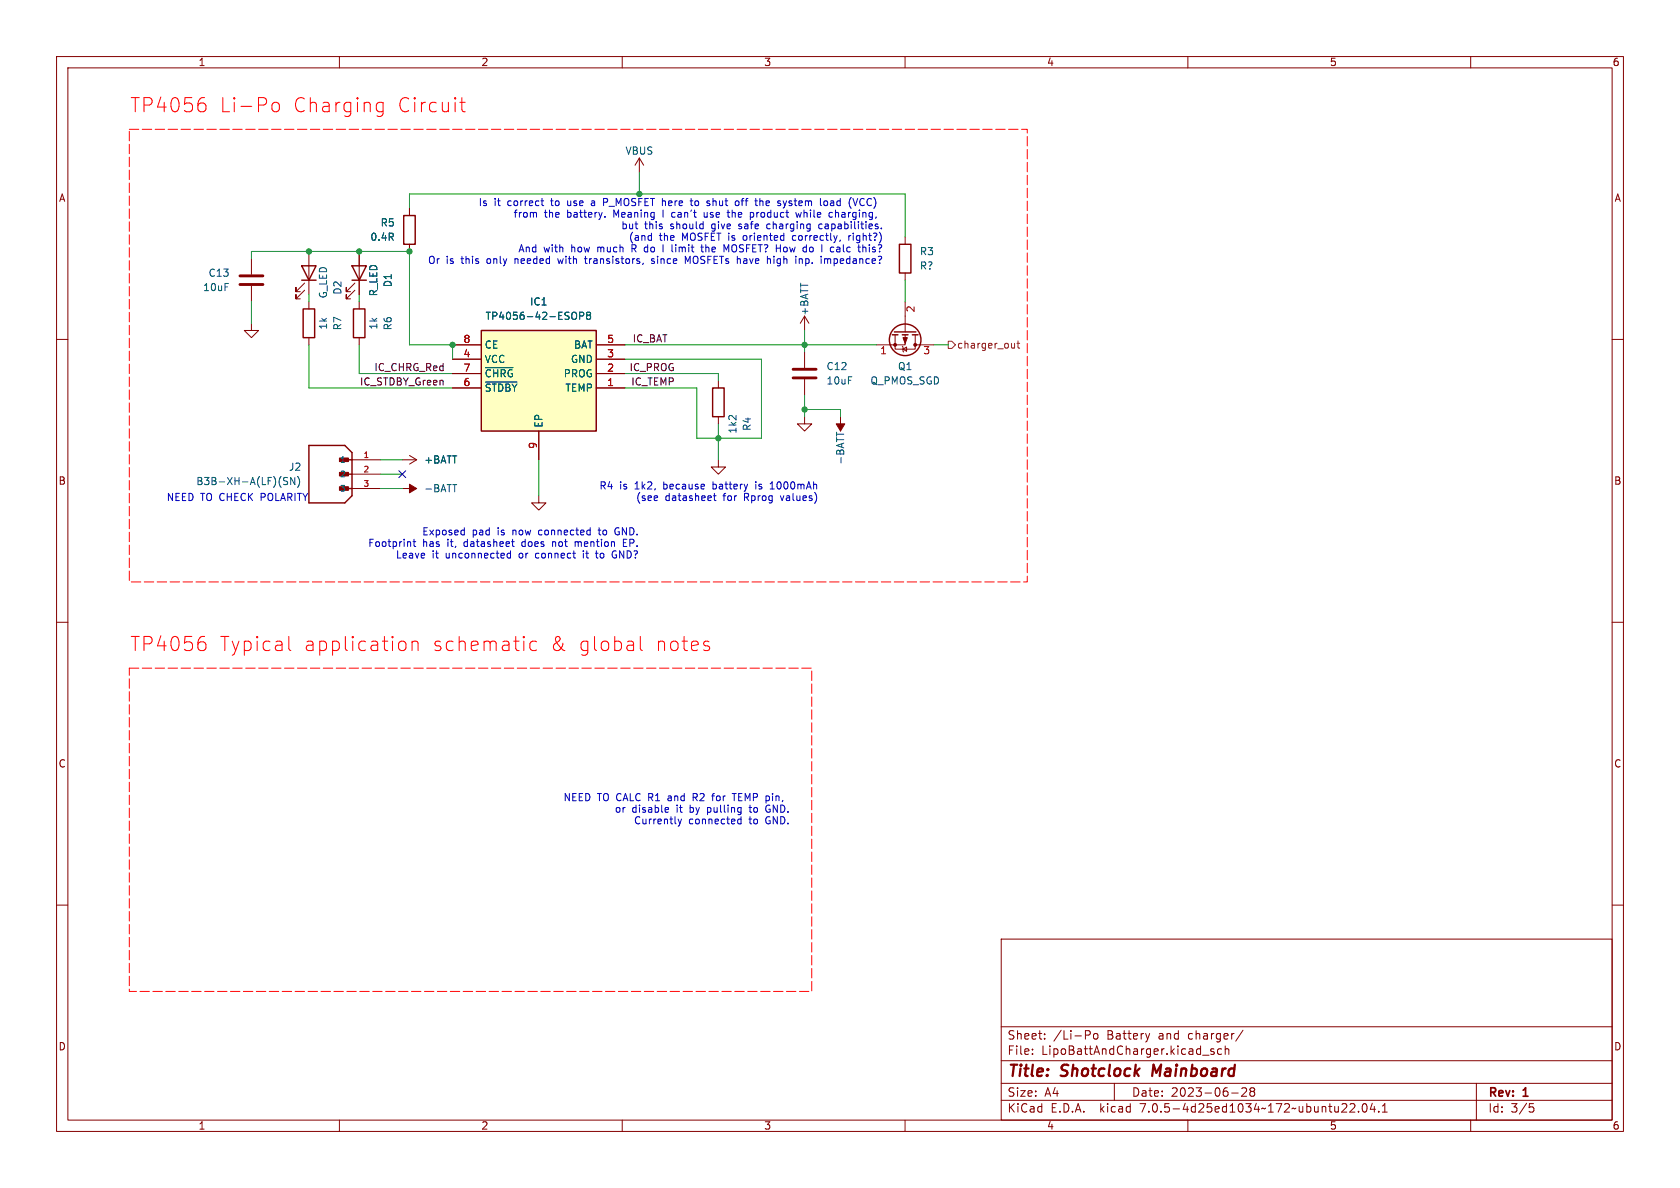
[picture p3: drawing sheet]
<svg xmlns="http://www.w3.org/2000/svg" width="297mm" height="210mm" viewBox="0 0 297 210" stroke-linecap="round" stroke-linejoin="round" font-family="sans-serif">
<g fill="none" stroke="#840000" stroke-width=".18">
<path d="M10 10h277v190h-277zM12 12h273v186h-273zM60 10v2M110 10v2M160 10v2M210 10v2M260 10v2M72.4 36.8v1.3M113 27.9l.8 1.3M113 27.9v2.6M113 27.9l-.7 1.3M10 60h2"/>
<path d="M44.4 57.2v1.2h-1.2l1.2 1.3 1.3-1.3h-1.3M44.4 45.7v2.8M44.4 50.5v2.8M53.8 51.3l-1.5 1.5v-.7v.7h.8M53.8 50l-1.5 1.6v-.8v.8h.8M54.6 44.5v7.6M54.6 53.3v1.3M54.6 59.7v1.3M62.7 51.3l-1.5 1.5v-.7v.7h.8M62.7 50l-1.5 1.6v-.8v.8h.8M63.5 44.5v7.6M63.5 53.3v1.3"/>
<path d="M63.5 59.7v1.3M72.4 43.2v1.3M142.2 55.9l-.7 1.3M142.2 55.9v2.5M142.2 55.9l.8 1.3M158.2 59.2v2.5h3.6v-2.5M160 59.2v1.8h-5.1M160 41.9v1.3M160 48.3v1.2M160 53.3v5.4M285 60h2M80 68.6h5.1"/>
<path d="M80 66h5.1M80 63.5h5.1M80 61h5.1M95.2 76.2v5.1M105.4 68.6h5.1M105.4 66h5.1M105.4 63.5h5.1M105.4 61h5.1M127 67.3v1.3M127 73.7v1.2M142.2 73.7v1.2h1.3l-1.3 1.3-1.2-1.3h1.2M142.2 62.2v2.8"/>
<path d="M142.2 67.1v2.8M148.6 73.7v2.5M159.5 61.2l.1 .1v.8l.2 .1M159.6 61.7l.7-.4v.8zM161.8 61h3.3M62.2 81.3h5.1M62.2 83.8h5.1M62.2 86.4h5.1M71.1 81.3h2.6M71.1 86.4h2.6M72.4 80.5l1.3 .8M73.7 81.3l-1.3 .7"/>
<path d="M95.2 87.6v1.3h1.3l-1.3 1.3-1.2-1.3h1.2M127 81.3v1.3h-1.3l1.3 1.2 1.3-1.2h-1.3M10 110h2M285 110h2M10 160h2M285 160h2M177 166h108v32h-108zM60 198v2M110 198v2M160 198v2M177 194.5h108M177 191.5h108"/>
<path d="M177 187.5h108M177 181.5h108M182.5 186.3v.1M182.5 185.5v.1M184.7 183.6v.1M184.7 182.8v.1M191.9 182.2h.6l.2 .3-.1 .4-.7 .1M193.4 182.8l.2-.1 .4 .1 .1 .6-.1 .2-.4 .1-.2-.1zM197 191.5v3M203.2 182.7l-.3 1M210 198v2M212.6 186.5h1.1"/>
<path d="M214.6 185.5l-.4-.1-.2 .2 .1 .2 .5 .2v.3h-.6M216 185.5l-.5-.1-.3 .3v.4l.2 .2h.6M216.6 185.5l.2-.1 .4 .1v.9M216.6 184.9v1.5M217.7 193.2h1.2M219.5 192.4l.6-.1 .2 .1 .1 .3-.9 1.1h.9M219.7 182.1l-1.2 2M221.2 192.9l-.2-.2 .2-.4 .5 .1 .1 .2-.3 .3M221.2 192.9l-.2 .3v.3l.2 .3 .5-.1 .1-.2-.1-.4-.2-.2M221.2 192.9h.3M237.2 196.6h.9M238 195.2v.5"/>
<path d="M238.7 195.2l.5-.1 .3 .1v.3l-.9 1.1h.9M240.2 196.5v.1M241 195.2l.2-.1a.81 .81 0 0 1 .6 .6 .81 .81 0 0 1-.3 .8l-.2 .1a.81 .81 0 0 1-.3-1.4zM242.6 195l-.4 1.1h1M243 195.6v1M243.7 196.5v.1M244.4 196.6h.8M244.4 195.5l.4-.4v1.5M260 198v2M261 191.5v6.5M270.4 195.1h.7M270.5 195.7h.4l.3 .3-.2 .5-.5 .1"/>
</g>
<g fill="none" stroke="#840000" stroke-width=".25">
<path d="M71.4 38.1h2v5.1h-2zM53.3 47h2.6l-1.3 2.5zM53.3 49.5h2.6M53.6 54.6h2v5.1h-2zM62.2 47h2.6l-1.3 2.5zM62.2 49.5h2.6M62.5 54.6h2v5.1h-2zM85.1 58.4h20.3v17.8h-20.3zM157.7 59.2h1M158.1 58.7h3.8M159 43.2h2v5.1h-2zM159.5 59.2h1"/>
<path d="M161.3 59.2h1M54.6 78.7h6.4l1.2 1.3v7.6l-1.2 1.3h-6.4zM126 68.6h2v5.1h-2zM60.3 86.4h1.9M60.3 83.8h1.9M60.3 81.3h1.9"/>
<circle cx="160" cy="60.1" r="2.79"/>
</g>
<g fill="#840000" stroke="#840000" stroke-width=".18">
<path d="M60 86h1.6v.7h-1.6z"/>
<path d="M60 83.5h1.6v.6h-1.6z"/>
<path d="M60 81h1.6v.6h-1.6z"/>
<path d="M72.4 85.6l1.3 .8-1.3 .7z"/>
<path d="M159.6 59.7h.8l-.4 1z"/>
<path d="M147.8 74.9h1.6l-.8 1.3z"/>
<circle cx="158.2" cy="61" r=".25"/>
<circle cx="161.8" cy="61" r=".25"/>
</g>
<g fill="none" stroke="#006464" stroke-width=".18">
<path d="M101.4 55.2a.43 .43 0 0 1 .5 .4v.4a.43 .43 0 0 1-.5 .5M102.5 55.9l.6-.1 .1-.2-.1-.3-.6-.1v1.3M103.9 55.7l-.2-.2 .2-.3h.3l.2 .2-.2 .3M103.9 55.7l-.2 .3v.3l.2 .2 .4-.1 .1-.2v-.2l-.2-.3M103.9 55.7h.3M85.8 67.5h5.6M85.8 65h4.9M147.9 76.4v.7M50.1 84.8l.7 .5-.2 .4-.5-.1M50.8 84.5l-.4-.1-.3 .2M52.1 84.4v1.3l-.7-1.3v1.3M52.6 84.2a1.46 1.46 0 0 1 0 2"/>
<path d="M80 85.7h.7"/>
</g>
<path d="M85.1 58.4h20.3v17.8h-20.3z" fill="#ffffc2" stroke="#ffffc2" stroke-width=".18"/>
<path d="M42.4 50.3h4.1M42.4 48.8h4.1M140.2 66.8h4.1M140.2 65.3h4.1" fill="none" stroke="#840000" stroke-width=".51"/>
<path d="M167.6 60.3h.7l.6 .7-.6 .6h-.7zM179.4 60.7v.8M179.4 61.4l-.4 .1M179.8 60.7h.5M180 60.3v1.1l.3 .1" fill="none" stroke="#725600" stroke-width=".18"/>
<g fill="none" stroke="#f00" stroke-width=".18">
<path d="M35.7 17.3h.5M35.9 18.2l.5 .5v.6l-.5 .5M48.2 18.3a.68 .68 0 0 1 .7-.2 .68 .68 0 0 1 .5 .5v.7a.68 .68 0 0 1-.7 .5 .68 .68 0 0 1-.6-.5v-.7zM66.5 19.3l.5 .5 .7-.2M67.7 18.2l-.7-.1-.5 .5M67.7 18.1v2a.68 .68 0 0 1-1 .4M81.3 18.1h.9M81.7 17.3v2.1l.1 .2 .4 .2M35.7 112.5h.5M35.9 113.5l.5 .4v.6l-.5 .5M51.1 112.5v2.1l.3 .4M70.9 113.3a.68 .68 0 0 1 .9 .5v.7a.68 .68 0 0 1-.9 .5"/>
<path d="M72.8 113.6a.62 .62 0 0 1 1.1 .1v1.3M72.8 113.3v1.7M94.9 113.5l-.7-.2-.5 .5v.7l.2 .4 .3 .1 .7-.1M111.7 113.3l.3 .4v1.3M112 114.9l-.2 .1M112 113.9l-.2 .2M113.2 112.5v2.1l.4 .4M124.5 113.5l.2-.2 .6 .2M124.5 114.1l.8 .2 .2 .3-.4 .4-.7-.1"/>
</g>
<g fill="none" stroke="#0000c2" stroke-width=".18">
<path d="M94.8 37.6v.8M95.6 35.5h.5M95.8 35.1v1.1l.3 .2M106.9 38.3v.1M122 35.5h.5M122.2 35.1v1.1l.2 .2M124.2 39.6l.1 .1M124.3 39.2v1.2M125 36.3l.3 .1M125.3 35.5l-.3 .2v.2h.3M128.5 37.6h.5M130.5 35.6l-.3-.1-.2 .2v.5l.2 .2 .3-.1"/>
<path d="M132.6 37.6v1.2M132.6 38.3l.4 .1M133 37.6h-.4M133.4 35.5h.5M133.6 35.1v1.1l.3 .2M137.7 35.5l.3 .1M137.7 35.9l.3 .1v.2l-.2 .2h-.2M140.7 37.6l.2 .8 .3-.6M143.1 39.6l.1 .1M143.2 39.6v1.1M145 35.1v1.1l.2 .2M145.9 35.5l-.3 .2v.4l.3 .3"/>
<path d="M147 37.6h-.2l-.2 .2v.5l.4 .1M150.2 36.3l.2 .5M150.5 34.9l-.3 .5M150.8 35.1l.4 1.3M154.9 39.6l.3 .1M103.3 45.7h.5M112.9 46.2l.2 .1-.2 .3M112.9 45.7l.2 .1M113.7 46.5l-.1 .3M115.2 46.5l.1 .1M115.2 45.8v.3M121.6 46.2l-.4-.9v1.3"/>
<path d="M123.9 43.7h.5M124.1 43.3v1.1l.1 .1M124.3 40.4h-.1M128.4 44.2l-.4-.9v1.2M135.7 45.3v1.3M136.2 45.8l-.3-.1-.2 .2M138.5 41.6l.1 .1M138.6 41.2v1.3M138.6 42.4l-.1 .1M140.7 45.3v.1M140.7 45.7v.9M142.2 43.7h.4"/>
<path d="M142.6 44.5h-.4M143.2 40.4h-.1M145.2 45.3v.1M145.2 45.7v.9M145.8 45.7v.9M145.9 45.7l-.1 .2M148.6 42.4l-.2 .3M151.6 43.7h.5M151.9 44.5h.2M152.5 43.3v1.2M152.7 43.7l-.2 .1M154.9 40l.3 .1 .1 .2-.2 .1h-.3"/>
<path d="M155.8 40.3v.1M73 95.8h.5M73.2 95.3v1.1l.3 .2M82 93.7l.1 .1M82.1 93.3v1.3M82.1 94.5l-.1 .1M90.3 97.9l-.4-.1-.3 .2 .2 .6h.5M90.3 97.4v1.2M90.4 95.8h.5M90.6 95.3v1.1l.3 .2M101.3 97.8h.4M101.6 98.6h.1"/>
<path d="M104 93.7l.3 .1M104.3 93.3v1.3M104.3 94.5l-.3 .1M105.2 97.8h.5M108.3 97.6l-.1 .3 .1 .6M110.2 95.3v1.3h.6M110.2 95.9h.4M126.1 87.6h.5M126.3 87.2v1.1l.3 .2M136.2 86.4h.7M136.3 85.5h-.1M117.8 142.7l.3 .1 .1 .2-.6 .2"/>
<path d="M118.1 143.5l-.3 .1M119.9 144.8l.3 .8M120.2 145.6l-.3 .5M120.5 144.8l-.3 .8M125.8 140.7h.5M129.4 140.3h.8M130.4 145.4l.2 .2h.4M130.9 142.7l.1 .1M131 142.7v1.1l-.1 .2M131 144.4v1.2M131 144.9l-.4-.1-.2 .2M131 143.5l-.1 .1"/>
</g>
<path d="M22.9 22.9h158.7v80h-158.7v-80M22.9 118.1h120.6v57.2h-120.6v-57.2" fill="none" stroke="#f00" stroke-width=".18" stroke-dasharray="1.7 .6"/>
<g fill="none" stroke="#009600" stroke-width=".18">
<path d="M72.4 36.8v-2.5h87.6v7.6M113 30.5v3.8M44.4 45.7v-1.2h28v16.5h7.6v2.5M44.4 53.3v3.9M54.6 52.1v1.2M63.5 52.1v1.2M142.2 58.4v3.8M160 49.5v3.8M54.6 61v7.6h25.4M63.5 61v5h16.5M110.5 66h16.5v1.3M110.5 63.5h24.1v14h-11.4v-8.9h-12.7"/>
<path d="M110.5 61h44.4M127 74.9v6.4M142.2 69.9v3.8M142.2 72.4h6.4v1.3M165.1 61h2.5M67.3 83.8h3.8M67.3 86.4h3.8M67.3 81.3h3.8M95.2 81.3v6.3"/>
</g>
<path d="M70.5 83.2l1.2 1.2M71.7 83.2l-1.2 1.2" fill="none" stroke="#000084" stroke-width=".18"/>
<g fill="#009600" stroke="#009600" stroke-width=".18">
<circle cx="72.4" cy="44.5" r=".46"/>
<circle cx="63.5" cy="44.5" r=".46"/>
<circle cx="54.6" cy="44.5" r=".46"/>
<circle cx="80" cy="61" r=".46"/>
<circle cx="127" cy="77.5" r=".46"/>
<circle cx="142.2" cy="61" r=".46"/>
<circle cx="142.2" cy="72.4" r=".46"/>
<circle cx="113" cy="34.3" r=".46"/>
</g>
<g font-size="3.5" fill="#f00">
<text x="22.9" y="20.1">TP4056</text>
<text x="38.6" y="20.1">Li-Po</text>
<text x="51.4" y="20.1">Charging</text>
<text x="69.8" y="20.1">Circuit</text>
<text x="22.9" y="115.3">TP4056</text>
<text x="38.6" y="115.3">Typical</text>
<text x="53.3" y="115.3">application</text>
<text x="76" y="115.3">schematic</text>
<text x="96.7" y="115.3">&amp;</text>
<text x="101.6" y="115.3">global</text>
<text x="115" y="115.3">notes</text>
</g>
<g font-size="2.8" fill="#840000">
<text x="178" y="190.8">Title:</text>
<text x="187.5" y="190.8">Shotclock</text>
<text x="204.2" y="190.8">Mainboard</text>
</g>
<g font-size="2.1" fill="#840000">
<text x="178" y="183.9">Sheet:</text>
<text x="186.2" y="183.9">/Li-Po</text>
<text x="195.6" y="183.9">Battery</text>
<text x="204.7" y="183.9">and</text>
<text x="210" y="183.9">charger/</text>
<text x="178" y="186.6">File:</text>
<text x="184" y="186.6">LipoBattAndCharger.kicad_sch</text>
<text x="178" y="196.8">KiCad</text>
<text x="178" y="194">Size:</text>
<text x="184.6" y="194">A4</text>
<text x="185.7" y="196.8">E.D.A.</text>
<text x="194.4" y="196.8">kicad</text>
<text x="200" y="194">Date:</text>
<text x="201.5" y="196.8">7.0.5-4d25ed1034~172~ubuntu22.04.1</text>
<text x="206.9" y="194">2023-06-28</text>
<text x="263" y="194.2">Rev:</text>
<text x="263" y="196.8">Id:</text>
<text x="267" y="196.8">3/5</text>
<text x="269.2" y="194.2">1</text>
</g>
<g font-size="1.8" fill="#840000">
<text x="35" y="11.8">1</text>
<text x="85" y="11.8">2</text>
<text x="135" y="11.8">3</text>
<text x="185" y="11.8">4</text>
<text x="235" y="11.8">5</text>
<text x="285" y="11.8">6</text>
<text x="10.4" y="35.8">A</text>
<text x="285.4" y="35.8">A</text>
<text x="10.3" y="85.8">B</text>
<text x="285.3" y="85.8">B</text>
<text x="10.3" y="135.8">C</text>
<text x="285.3" y="135.8">C</text>
<text x="10.3" y="185.8">D</text>
<text x="285.3" y="185.8">D</text>
<text x="35" y="199.8">1</text>
<text x="85" y="199.8">2</text>
<text x="135" y="199.8">3</text>
<text x="185" y="199.8">4</text>
<text x="235" y="199.8">5</text>
<text x="285" y="199.8">6</text>
</g>
<g font-size="1.8" fill="#006464">
<text x="110.5" y="27.5">VBUS</text>
<text x="67.2" y="40.2">R5</text>
<text x="65.4" y="42.7">0.4R</text>
<text x="162.6" y="45.3">R3</text>
<text x="162.6" y="47.8">R?</text>
<text x="35.8" y="51.6">10uF</text>
<text x="36.8" y="49.1">C13</text>
<text x="58" y="52.8" transform="rotate(-90 58 52.8)">G_LED</text>
<text x="60.5" y="52.1" transform="rotate(-90 60.5 52.1)">D2</text>
<text x="66.9" y="52.4" transform="rotate(-90 66.9 52.4)">R_LED</text>
<text x="69.4" y="50.8" transform="rotate(-90 69.4 50.8)">D1</text>
<text x="58" y="58.3" transform="rotate(-90 58 58.3)">1k</text>
<text x="60.5" y="58.5" transform="rotate(-90 60.5 58.5)">R7</text>
<text x="66.9" y="58.3" transform="rotate(-90 66.9 58.3)">1k</text>
<text x="69.4" y="58.5" transform="rotate(-90 69.4 58.5)">R6</text>
<text x="85.8" y="56.7">TP4056-42-ESOP8</text>
<text x="93.6" y="54.2">IC1</text>
<text x="143.1" y="55.9" transform="rotate(-90 143.1 55.9)">+BATT</text>
<text x="85.6" y="64.3">VCC</text>
<text x="85.6" y="61.8">CE</text>
<text x="100.9" y="64.3">GND</text>
<text x="101.4" y="61.8">BAT</text>
<text x="146.1" y="65.6">C12</text>
<text x="158.7" y="65.6">Q1</text>
<text x="85.6" y="69.4">~{STDBY}</text>
<text x="85.6" y="66.9">~{CHRG}</text>
<text x="99.6" y="66.9">PROG</text>
<text x="99.9" y="69.4">TEMP</text>
<text x="146.1" y="68.1">10uF</text>
<text x="153.8" y="68.1">Q_PMOS_SGD</text>
<text x="96.1" y="75.7" transform="rotate(-90 96.1 75.7)">EP</text>
<text x="130.4" y="76.7" transform="rotate(-90 130.4 76.7)">1k2</text>
<text x="132.9" y="76.2" transform="rotate(-90 132.9 76.2)">R4</text>
<text x="51" y="83.4">J2</text>
<text x="74.9" y="82.1">+BATT</text>
<text x="149.4" y="82.2" transform="rotate(-90 149.4 82.2)">-BATT</text>
<text x="34.6" y="85.9">B3B-XH-A(LF)(SN)</text>
<text x="74.9" y="87.2">-BATT</text>
</g>
<g font-size="1.8" fill="#0000c2">
<text x="84.6" y="36.5">Is</text>
<text x="87.3" y="36.5">it</text>
<text x="89.8" y="36.5">correct</text>
<text x="90.8" y="38.6">from</text>
<text x="96.2" y="38.6">the</text>
<text x="97.6" y="36.5">to</text>
<text x="100.3" y="38.6">battery.</text>
<text x="100.5" y="36.5">use</text>
<text x="104.9" y="36.5">a</text>
<text x="107.1" y="36.5">P_MOSFET here</text>
<text x="108.6" y="38.6">Meaning</text>
<text x="109.8" y="40.6">but</text>
<text x="113.9" y="40.6">this</text>
<text x="117.4" y="38.6">I can't</text>
<text x="118.5" y="40.6">should</text>
<text x="122.9" y="36.5">to</text>
<text x="124.9" y="38.6">use</text>
<text x="125.8" y="36.5">shut</text>
<text x="125.9" y="40.6">give</text>
<text x="129.3" y="38.6">the</text>
<text x="130.8" y="40.6">safe</text>
<text x="131" y="36.5">off</text>
<text x="133.3" y="38.6">product</text>
<text x="134.7" y="36.5">the</text>
<text x="135.9" y="40.6">charging</text>
<text x="138.7" y="36.5">system</text>
<text x="141.6" y="38.6">while</text>
<text x="145.2" y="40.6">capabilities.</text>
<text x="146.4" y="36.5">load</text>
<text x="147.6" y="38.6">charging,</text>
<text x="151.6" y="36.5">(VCC)</text>
<text x="75.7" y="46.7">Or</text>
<text x="78.9" y="46.7">is</text>
<text x="81.6" y="46.7">this</text>
<text x="86.2" y="46.7">only</text>
<text x="91.2" y="46.7">needed</text>
<text x="91.6" y="44.7">And</text>
<text x="96.1" y="44.7">with</text>
<text x="99" y="46.7">with</text>
<text x="101" y="44.7">how</text>
<text x="103.9" y="46.7">transistors,</text>
<text x="105.7" y="44.7">much</text>
<text x="111.1" y="42.7">(and</text>
<text x="111.9" y="44.7">R do</text>
<text x="115.8" y="46.7">since</text>
<text x="116.5" y="42.7">the</text>
<text x="117.7" y="44.7">I limit</text>
<text x="120.6" y="42.7">MOSFET is</text>
<text x="121.8" y="46.7">MOSFETs have</text>
<text x="124.7" y="44.7">the</text>
<text x="128.8" y="44.7">MOSFET? How</text>
<text x="131.6" y="42.7">oriented</text>
<text x="136.6" y="46.7">high</text>
<text x="140.4" y="42.7">correctly,</text>
<text x="141.8" y="46.7">inp.</text>
<text x="143.1" y="44.7">do</text>
<text x="146.4" y="46.7">impedance?</text>
<text x="146.5" y="44.7">I calc</text>
<text x="150.5" y="42.7">right?)</text>
<text x="153.3" y="44.7">this?</text>
<text x="29.6" y="88.7">NEED TO CHECK POLARITY</text>
<text x="105.9" y="86.6">R4</text>
<text x="109.5" y="86.6">is</text>
<text x="112.3" y="86.6">1k2,</text>
<text x="112.4" y="88.7">(see</text>
<text x="117.4" y="86.6">because</text>
<text x="117.6" y="88.7">datasheet</text>
<text x="126.2" y="86.6">battery</text>
<text x="127.9" y="88.7">for</text>
<text x="131.7" y="88.7">Rprog</text>
<text x="133.9" y="86.6">is</text>
<text x="136.6" y="86.6">1000mAh</text>
<text x="138.3" y="88.7">values)</text>
<text x="74.6" y="94.7">Exposed</text>
<text x="83.5" y="94.7">pad</text>
<text x="88" y="94.7">is</text>
<text x="90.7" y="94.7">now</text>
<text x="95.4" y="94.7">connected</text>
<text x="106.2" y="94.7">to</text>
<text x="109.2" y="94.7">GND.</text>
<text x="65.1" y="96.8">Footprint</text>
<text x="70" y="98.8">Leave</text>
<text x="74.7" y="96.8">has</text>
<text x="76.4" y="98.8">it</text>
<text x="78.8" y="98.8">unconnected</text>
<text x="79.1" y="96.8">it,</text>
<text x="82.1" y="96.8">datasheet</text>
<text x="91.9" y="98.8">or</text>
<text x="92.5" y="96.8">does</text>
<text x="94.9" y="98.8">connect</text>
<text x="98" y="96.8">not</text>
<text x="102.1" y="96.8">mention</text>
<text x="103.4" y="98.8">it</text>
<text x="105.9" y="98.8">to</text>
<text x="108.8" y="98.8">GND?</text>
<text x="110.8" y="96.8">EP.</text>
<text x="99.6" y="141.7">NEED TO CALC R1</text>
<text x="108.7" y="143.8">or</text>
<text x="111.7" y="143.8">disable</text>
<text x="118.3" y="141.7">and</text>
<text x="119.6" y="143.8">it</text>
<text x="122.1" y="143.8">by</text>
<text x="122.9" y="141.7">R2</text>
<text x="125.3" y="143.8">pulling</text>
<text x="126.4" y="141.7">for</text>
<text x="130.2" y="141.7">TEMP pin,</text>
<text x="132.9" y="143.8">to</text>
<text x="135.9" y="143.8">GND.</text>
<text x="112.1" y="145.8">Currently</text>
<text x="121.7" y="145.8">connected</text>
<text x="132.5" y="145.8">to</text>
<text x="135.5" y="145.8">GND.</text>
</g>
<g font-size="1.8" fill="#a90000">
<text x="161.9" y="55.3" transform="rotate(-90 161.9 55.3)">2</text>
<text x="81.9" y="63.2">4</text>
<text x="81.9" y="65.8">7</text>
<text x="81.9" y="60.7">8</text>
<text x="107.3" y="65.8">2</text>
<text x="107.3" y="63.2">3</text>
<text x="107.3" y="60.7">5</text>
<text x="155.5" y="62.9">1</text>
<text x="163.2" y="62.9">3</text>
<text x="81.9" y="68.3">6</text>
<text x="107.3" y="68.3">1</text>
<text x="95" y="79.4" transform="rotate(-90 95 79.4)">9</text>
</g>
<g font-size="1.8" fill="#0f0f0f">
<text x="66.2" y="65.7">IC_CHRG_Red</text>
<text x="111.3" y="65.7">IC_PROG</text>
<text x="111.8" y="60.6">IC_BAT</text>
<text x="63.6" y="68.2">IC_STDBY_Green</text>
<text x="111.6" y="68.2">IC_TEMP</text>
</g>
<text font-size="1.8" fill="#725600" x="169.1" y="61.8">charger_out</text>
<g font-size="1.4" fill="#006464">
<text x="60.1" y="82">1</text>
<text x="60.1" y="84.5">2</text>
<text x="60.1" y="87.1">3</text>
</g>
<g font-size="1.4" fill="#a90000">
<text x="64.2" y="81">1</text>
<text x="64.2" y="83.6">2</text>
<text x="64.2" y="86.1">3</text>
</g>
</svg>
